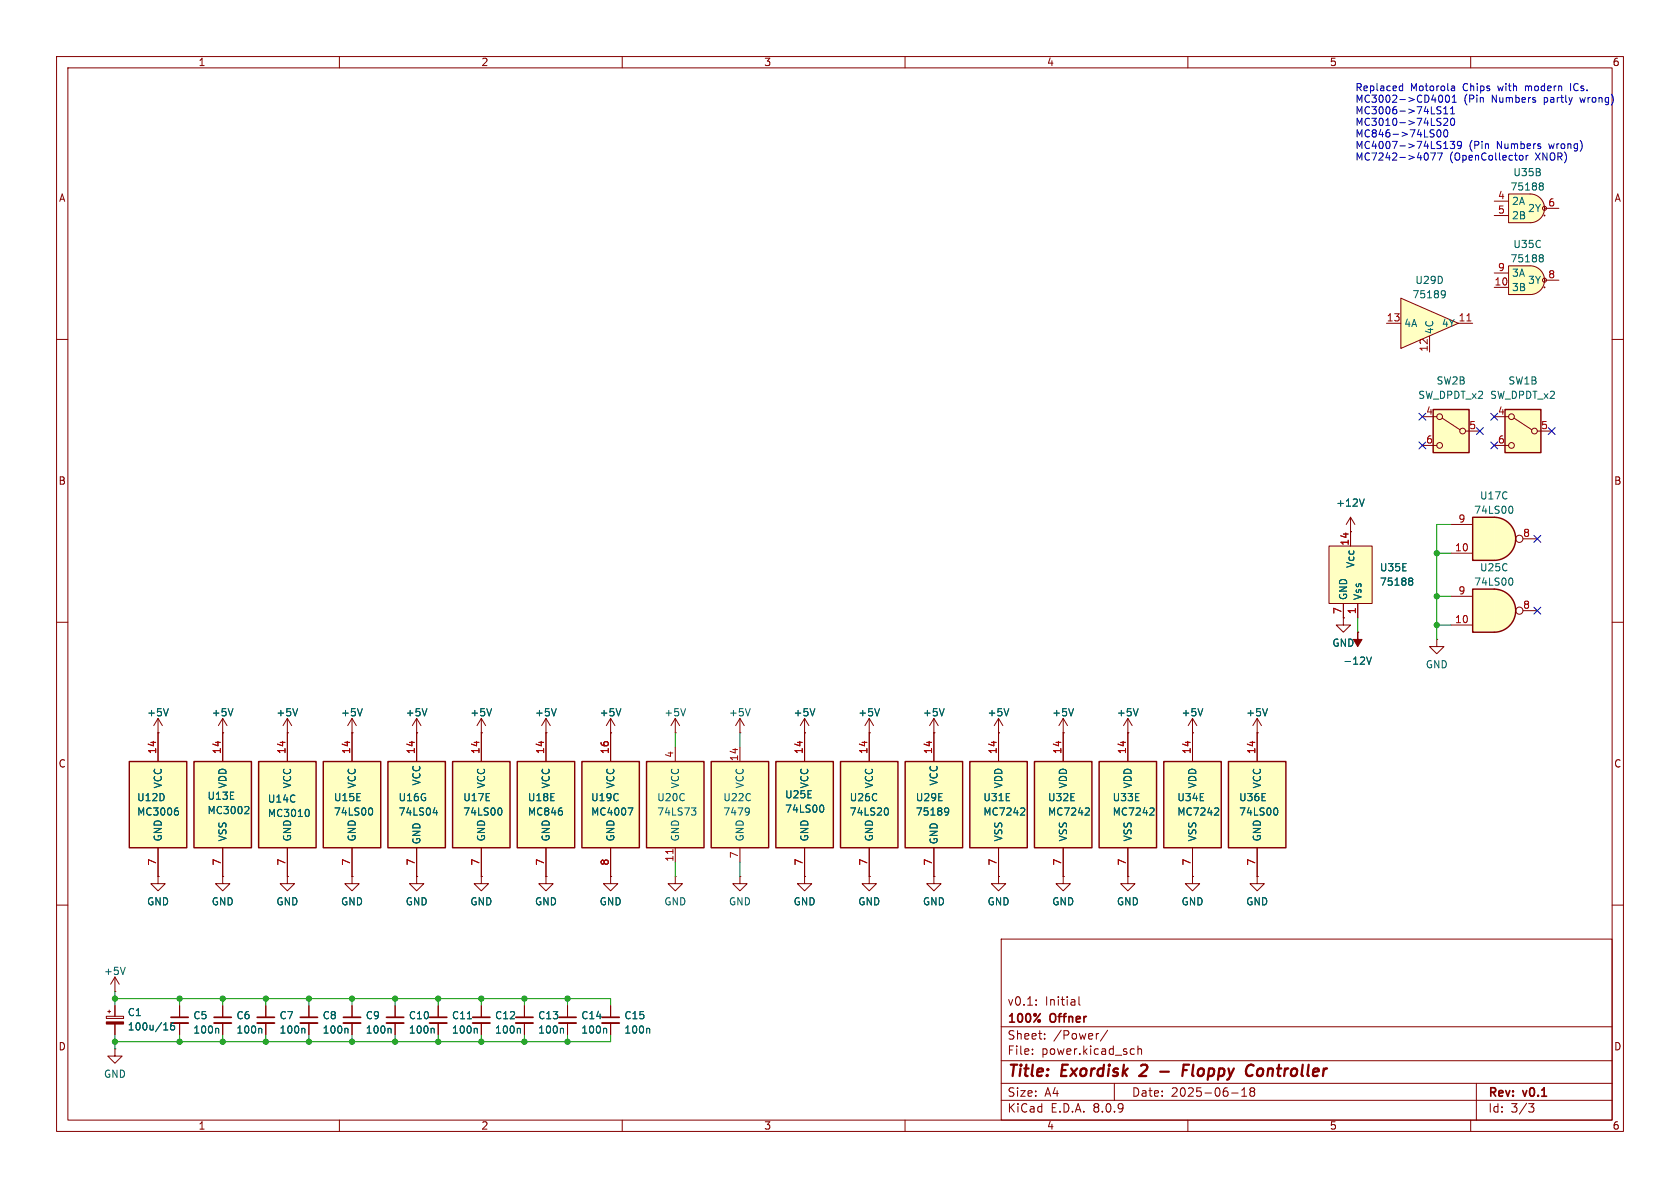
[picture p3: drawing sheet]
<svg xmlns="http://www.w3.org/2000/svg" width="297mm" height="210mm" viewBox="0 0 297 210" stroke-linecap="round" stroke-linejoin="round" font-family="sans-serif">
<g fill="none" stroke="#840000" stroke-width=".18">
<path d="M10 10h277v190h-277zM12 12h273v186h-273zM60 10v2M110 10v2M160 10v2M210 10v2M260 10v2M10 60h2M285 60h2M10 110h2M285 110h2M96.5 154.9v1.3h1.3l-1.3 1.3-1.3-1.3h1.3"/>
<path d="M96.5 154.9h.1M107.9 154.9v1.3h1.3l-1.3 1.3-1.2-1.3h1.2M107.9 154.9h.1M10 160h2M54.6 177.8v2M177 166h108v32h-108zM183.2 177.6v.1M183.2 176.8v.1M190.7 176.2v1.3l.3 .2M285 160h2M54.6 180.8v2.1M60 198v2"/>
<path d="M110 198v2M160 198v2M177 194.5h108M177 191.5h108M177 187.5h108M177 181.5h108M182.5 186.3v.1M182.5 185.5v.1M184.7 183.6v.1M184.7 182.8v.1M194.2 182.7l-.2 .1M195.8 182.1l-1.3 2"/>
<path d="M197 191.5v3M200.1 185.4l.4 .1M200.5 186.3l-.4 .1M201.2 185.5l.2-.1 .3 .1 .1 .9M201.2 184.9v1.5M210 198v2M217.7 193.2h1.2M219.5 193.8h.9M219.5 192.7l.5-.4v1.5M221 192.4v.3l.2 .2M221.2 192.9l-.2 .3v.5l.2 .1 .5-.1 .1-.2-.1-.4-.2-.2M221.2 192.9h.3"/>
<path d="M221.7 192.4l.1 .3-.3 .2M260 198v2M261 191.5v6.5M270.2 195.1h1l-.5 .6 .4 .1 .1 .5-.3 .3h-.4"/>
</g>
<path d="M202.7 189.1l-1.3 1.1h1.2M205.1 189.4h1.5M209.1 189.2h.7M210.2 188.2h-.9l-.3 2M223 188.9a.62 .62 0 0 0-.7 .4v.7a.52 .52 0 0 0 .7 .1" fill="none" stroke="#840000" stroke-width=".4"/>
<path d="M53.1 180.8h3" fill="none" stroke="#840000" stroke-width=".33"/>
<path d="M53.1 179.8h3" fill="none" stroke="#840000" stroke-width=".3"/>
<path d="M61.3 181.8l.2 .2v.6" fill="none" stroke="#006464" stroke-width=".18"/>
<path d="M102.9 134.6h10.1v15.3h-10.1z" fill="#ffffc2"/>
<path d="M102.9 134.6h10.1v15.3h-10.1z" fill="none" stroke="#840000" stroke-width=".25"/>
<g fill="none" stroke="#840000" stroke-width=".18">
<path d="M96.5 129.5h.1M96.5 127l-.7 1.3M96.5 127v2.5M96.5 127l.8 1.3M107.9 129.5h.1M107.9 127v7.6M107.9 127l-.7 1.3M107.9 127l.8 1.3M119.4 129.5h.1M119.4 127l-.8 1.3M119.4 127v2.5M119.4 127l.7 1.3"/>
<path d="M107.9 149.9v5M85.1 177.8v2M92.7 177.8v2M100.3 177.8v2M107.9 177.8v2M85.1 180.8v2.1M92.7 180.8v2.1M100.3 180.8v2.1M107.9 180.8v2.1"/>
</g>
<path d="M98.3 125.3l-.4 1.2M109.8 125.3l-.5 1.2M121.2 125.3l-.4 1.2M111 142.8h.9l-.6 1.3M91.8 181.8l.2 .2v.6M99.4 181.8l.2 .2v.6M107.1 181.8l.1 .2v.6M114.7 181.8l.2 .2v.6" fill="none" stroke="#006464" stroke-width=".18"/>
<path d="M83.6 180.8h3M91.2 180.8h3M98.8 180.8h3.1M106.4 180.8h3.1" fill="none" stroke="#840000" stroke-width=".33"/>
<path d="M83.6 179.8h3M91.2 179.8h3M98.8 179.8h3.1M106.4 179.8h3.1" fill="none" stroke="#840000" stroke-width=".3"/>
<path d="M91.4 134.6h10.2v15.3h-10.2z" fill="#ffffc2"/>
<path d="M91.4 134.6h10.2v15.3h-10.2z" fill="none" stroke="#840000" stroke-width=".25"/>
<path d="M96.5 129.5v5.1M62.2 154.9v1.3h1.3l-1.3 1.3-1.2-1.3h1.2M62.2 154.9h.1M73.7 154.9v1.3h1.2l-1.2 1.3-1.3-1.3h1.3M73.7 154.9h.1M85.1 154.9v1.3h1.3l-1.3 1.3-1.3-1.3h1.3M85.1 154.9h.1M96.5 149.9v5" fill="none" stroke="#840000" stroke-width=".18"/>
<path d="M114.3 134.6h10.2v15.3h-10.2z" fill="#ffffc2"/>
<path d="M114.3 134.6h10.2v15.3h-10.2z" fill="none" stroke="#840000" stroke-width=".25"/>
<path d="M119.4 132.1v2.5M119.4 149.9v2.5" fill="none" stroke="#840000" stroke-width=".18"/>
<path d="M119 150.2v.7" fill="none" stroke="#a90000" stroke-width=".18"/>
<path d="M122.2 142.8h.8l-.4 .5 .4 .1v.4l-.2 .3h-.4" fill="none" stroke="#006464" stroke-width=".18"/>
<path d="M57.1 134.6h10.2v15.3h-10.2z" fill="#ffffc2"/>
<path d="M57.1 134.6h10.2v15.3h-10.2z" fill="none" stroke="#840000" stroke-width=".25"/>
<path d="M62.2 129.5v5.1M62.2 149.9v5" fill="none" stroke="#840000" stroke-width=".18"/>
<path d="M65.6 142.8a.79 .79 0 0 1 0 1.3" fill="none" stroke="#006464" stroke-width=".18"/>
<path d="M68.6 134.6h10.1v15.3h-10.1z" fill="#ffffc2"/>
<path d="M68.6 134.6h10.1v15.3h-10.1z" fill="none" stroke="#840000" stroke-width=".25"/>
<path d="M73.7 129.5h.1M73.7 127v7.6M73.7 127l-.8 1.3M73.7 127l.7 1.3M73.7 149.9v5" fill="none" stroke="#840000" stroke-width=".18"/>
<path d="M75.5 125.3l-.4 1.2M76.6 143.7h.8M77.2 143.2v.9" fill="none" stroke="#006464" stroke-width=".18"/>
<path d="M80 134.6h10.2v15.3h-10.2z" fill="#ffffc2"/>
<path d="M80 134.6h10.2v15.3h-10.2z" fill="none" stroke="#840000" stroke-width=".25"/>
<g fill="none" stroke="#840000" stroke-width=".18">
<path d="M27.9 129.5h.1M27.9 127l-.7 1.3M27.9 127v2.5M27.9 127l.8 1.3M62.2 129.5h.1M62.2 127l-.7 1.3M62.2 127v2.5M62.2 127l.8 1.3M85.1 129.5h.1M85.1 127v7.6M85.1 127l-.8 1.3M85.1 127l.8 1.3"/>
<path d="M85.1 149.9v5M62.2 177.8v2M77.5 177.8v2M62.2 180.8v2.1M77.5 180.8v2.1"/>
</g>
<path d="M29.8 125.3l-.5 1.2M64 125.3l-.4 1.2M86.9 125.3l-.4 1.2M88.4 142.8a.79 .79 0 0 1 0 1.3M69 181.8l.1 .2v.6M82.6 180.1h.8M84.2 181.8l.2 .2v.6" fill="none" stroke="#006464" stroke-width=".18"/>
<path d="M60.7 180.8h3.1M75.9 180.8h3.1" fill="none" stroke="#840000" stroke-width=".33"/>
<path d="M60.7 179.8h3.1M75.9 179.8h3.1" fill="none" stroke="#840000" stroke-width=".3"/>
<path d="M247.6 52.7l10.2 4.5-10.2 4.4z" fill="#ffffc2"/>
<path d="M245.1 57.2h2.5M247.6 52.7l10.2 4.5-10.2 4.4zM252.7 59.7v2.5M257.8 57.2h2.5" fill="none" stroke="#840000" stroke-width=".18"/>
<path d="M259.3 56.7h.7" fill="none" stroke="#a90000" stroke-width=".18"/>
<path d="M255 51.4l.5 .1a.84 .84 0 0 1-.4 1.1h-.2M255.5 51.9l-.2 .3h-.3" fill="none" stroke="#006464" stroke-width=".18"/>
<path d="M266.7 47h3.8v5.1h-3.8z" fill="#ffffc2"/>
<g fill="#ffffc2" stroke="#ffffc2" stroke-width=".18">
<path d="M270.5 49.5h2.5a2.54 2.54 0 0 1-2.5 2.6z"/>
<path d="M270.5 47a2.54 2.54 0 0 1 2.5 2.5h-2.5z"/>
</g>
<g fill="none" stroke="#840000" stroke-width=".18">
<path d="M264.2 50.8h2.5M264.2 48.3h2.5M266.7 47h3.8a2.54 2.54 0 0 1 2.5 2.5 2.54 2.54 0 0 1-2.5 2.6h-3.8zM273 49.5h2.6"/>
<circle cx="273.1" cy="49.5" r=".36"/>
</g>
<circle cx="273.1" cy="50.8" r=".08" fill="#840000" stroke="#840000" stroke-width=".18"/>
<path d="M272.4 45h.2l.2 .3-.2 .3M272.4 45.6h.2M272.6 45.6l.2 .2v.3l-.1 .1-.3 .1" fill="none" stroke="#006464" stroke-width=".18"/>
<path d="M266.7 34.3h3.8v5.1h-3.8z" fill="#ffffc2"/>
<g fill="#ffffc2" stroke="#ffffc2" stroke-width=".18">
<path d="M270.5 36.8h2.5a2.54 2.54 0 0 1-2.5 2.6z"/>
<path d="M270.5 34.3a2.54 2.54 0 0 1 2.5 2.5h-2.5z"/>
</g>
<g fill="none" stroke="#840000" stroke-width=".18">
<path d="M264.2 35.6h2.5M264.2 38.1h2.5M266.7 34.3h3.8a2.54 2.54 0 0 1 2.5 2.5 2.54 2.54 0 0 1-2.5 2.6h-3.8zM273 36.8h2.6M240 111.8h.1M142.2 129.5h.1M142.2 127l-.7 1.3M142.2 127v2.5M142.2 127l.8 1.3M130.8 154.9v1.3h1.3l-1.3 1.3-1.3-1.3h1.3M130.8 154.9h.1"/>
<circle cx="273.1" cy="36.8" r=".36"/>
</g>
<g fill="#840000" stroke="#840000" stroke-width=".18">
<path d="M240 111.8v1.2h.8l-.8 1.3-.7-1.3h.7z"/>
<circle cx="273.1" cy="38.1" r=".08"/>
</g>
<path d="M272.4 32.3h.2l.2 .3-.2 .3M272.4 32.9h.2M272.6 32.9l.2 .2v.3l-.1 .1-.3 .1M241.6 116.1l.4 1.3 .4-1.3M144.1 125.3l-.5 1.2" fill="none" stroke="#006464" stroke-width=".18"/>
<path d="M125.7 134.6h10.2v15.3h-10.2z" fill="#ffffc2"/>
<path d="M125.7 134.6h10.2v15.3h-10.2z" fill="none" stroke="#840000" stroke-width=".25"/>
<path d="M130.8 129.5h.1M130.8 127v2.5M130.8 132.1v2.5M130.8 127l-.8 1.3M130.8 127l.8 1.3M176.5 129.5h.1M176.5 127l-.7 1.3M176.5 127v2.5M176.5 127l.8 1.3M130.8 149.9v2.5" fill="none" stroke="#840000" stroke-width=".18"/>
<path d="M132.6 125.3l-.4 1.2M178.3 125.3l-.4 1.2M132.2 142.8l.2 .1a1.03 1.03 0 0 1-.2 1.1M132.5 143.4l-.3 .2" fill="none" stroke="#006464" stroke-width=".18"/>
<path d="M171.4 134.6h10.2v15.3h-10.2z" fill="#ffffc2"/>
<path d="M171.4 134.6h10.2v15.3h-10.2z" fill="none" stroke="#840000" stroke-width=".25"/>
<path d="M165.1 129.5h.1M165.1 127l-.8 1.3M165.1 127v2.5M165.1 127l.8 1.3M176.5 129.5v5.1M165.1 154.9v1.3h1.3l-1.3 1.3-1.3-1.3h1.3M165.1 154.9h.1M176.5 149.9v5" fill="none" stroke="#840000" stroke-width=".18"/>
<path d="M166.9 125.3l-.4 1.2M180.9 142.8l.3 .3-.1 .3-.7 .7h.8" fill="none" stroke="#006464" stroke-width=".18"/>
<path d="M160 134.6h10.2v15.3h-10.2z" fill="#ffffc2"/>
<path d="M160 134.6h10.2v15.3h-10.2z" fill="none" stroke="#840000" stroke-width=".25"/>
<path d="M153.7 129.5h.1M153.7 127l-.8 1.3M153.7 127v2.5M153.7 127l.7 1.3M165.1 129.5v5.1M165.1 149.9v5M176.5 154.9v1.3h1.3l-1.3 1.3-1.2-1.3h1.2M176.5 154.9h.1" fill="none" stroke="#840000" stroke-width=".18"/>
<path d="M155.5 125.3l-.4 1.2M167.2 142.8l.5 .1a.84 .84 0 0 1-.3 1.2h-.3M167.7 143.4l-.2 .2h-.3" fill="none" stroke="#006464" stroke-width=".18"/>
<path d="M148.6 134.6h10.1v15.3h-10.1z" fill="#ffffc2"/>
<path d="M148.6 134.6h10.1v15.3h-10.1z" fill="none" stroke="#840000" stroke-width=".25"/>
<path d="M153.7 129.5v5.1M153.7 154.9v1.3h1.2l-1.2 1.3-1.3-1.3h1.3M153.7 154.9h.1M153.7 149.9v5" fill="none" stroke="#840000" stroke-width=".18"/>
<path d="M156.8 142.8a.79 .79 0 0 1 0 1.3" fill="none" stroke="#006464" stroke-width=".18"/>
<path d="M137.2 134.6h10.1v15.3h-10.1z" fill="#ffffc2"/>
<path d="M137.2 134.6h10.1v15.3h-10.1z" fill="none" stroke="#840000" stroke-width=".25"/>
<path d="M142.2 129.5v5.1M142.2 154.9v1.3h1.3l-1.3 1.3-1.2-1.3h1.2M142.2 154.9h.1M142.2 149.9v5M188 154.9v1.3h1.2l-1.2 1.3-1.3-1.3h1.3M188 154.9h.1M69.8 177.8v2M69.8 180.8v2.1" fill="none" stroke="#840000" stroke-width=".18"/>
<path d="M145.3 142.3a.79 .79 0 0 1 0 1.3M76.6 181.8l.2 .2v.6" fill="none" stroke="#006464" stroke-width=".18"/>
<path d="M68.3 180.8h3.1" fill="none" stroke="#840000" stroke-width=".33"/>
<path d="M68.3 179.8h3.1" fill="none" stroke="#840000" stroke-width=".3"/>
<path d="M194.3 134.6h10.2v15.3h-10.2z" fill="#ffffc2"/>
<path d="M194.3 134.6h10.2v15.3h-10.2z" fill="none" stroke="#840000" stroke-width=".25"/>
<path d="M199.4 129.5v5.1M199.4 154.9v1.3h1.3l-1.3 1.3-1.3-1.3h1.3M199.4 154.9h.1M199.4 149.9v5" fill="none" stroke="#840000" stroke-width=".18"/>
<path d="M203.8 142.8l.2 .3v.3l-.8 .7h.8" fill="none" stroke="#006464" stroke-width=".18"/>
<path d="M182.9 134.6h10.1v15.3h-10.1z" fill="#ffffc2"/>
<path d="M182.9 134.6h10.1v15.3h-10.1z" fill="none" stroke="#840000" stroke-width=".25"/>
<g fill="none" stroke="#840000" stroke-width=".18">
<path d="M188 129.5h.1M188 127v7.6M188 127l-.8 1.3M188 127l.7 1.3M199.4 129.5h.1M199.4 127l-.8 1.3M199.4 127v2.5M199.4 127l.8 1.3M210.8 129.5h.1M210.8 127l-.7 1.3M210.8 127v2.5M210.8 127l.8 1.3"/>
<path d="M188 149.9v5M210.8 154.9v1.3h1.3l-1.3 1.3-1.3-1.3h1.3M210.8 154.9h.1M222.2 154.9v1.3h1.3l-1.3 1.3-1.2-1.3h1.2M222.2 154.9h.1"/>
</g>
<path d="M189.8 125.3l-.4 1.2M201.2 125.3l-.4 1.2M212.6 125.3l-.4 1.2M192.4 142.8l.2 .3-.1 .3-.7 .7h.8" fill="none" stroke="#006464" stroke-width=".18"/>
<path d="M205.7 134.6h10.2v15.3h-10.2z" fill="#ffffc2"/>
<path d="M205.7 134.6h10.2v15.3h-10.2z" fill="none" stroke="#840000" stroke-width=".25"/>
<path d="M210.8 129.5v5.1M222.2 129.5h.1M222.2 127l-.7 1.3M222.2 127v2.5M222.2 127l.8 1.3M210.8 149.9v5" fill="none" stroke="#840000" stroke-width=".18"/>
<path d="M224.1 125.3l-.5 1.2M215.2 142.8l.3 .3-.1 .3-.7 .7h.8" fill="none" stroke="#006464" stroke-width=".18"/>
<path d="M217.2 134.6h10.1v15.3h-10.1z" fill="#ffffc2"/>
<path d="M217.2 134.6h10.1v15.3h-10.1z" fill="none" stroke="#840000" stroke-width=".25"/>
<path d="M222.2 129.5v5.1M27.9 154.9v1.3h1.3l-1.3 1.3-1.2-1.3h1.2M27.9 154.9h.1M39.4 154.9v1.3h1.2l-1.2 1.3-1.3-1.3h1.3M39.4 154.9h.1M119.4 154.9v1.3h1.2l-1.2 1.3-1.3-1.3h1.3M119.4 154.9h.1M222.2 149.9v5M20.3 175.3h.1M20.3 172.7l-.7 1.3M20.3 172.7v2.6M20.3 172.7l.8 1.3" fill="none" stroke="#840000" stroke-width=".18"/>
<path d="M225.6 142.8a.79 .79 0 0 1 0 1.3M22.1 171l-.4 1.3" fill="none" stroke="#006464" stroke-width=".18"/>
<path d="M253.4 72.4h6.3v7.6h-6.3z" fill="#ffffc2"/>
<g fill="none" stroke="#840000" stroke-width=".18">
<path d="M251.5 73.7h2.5M251.5 78.7h2.5M255 73.9l3.1 2M259.1 76.2h2.5M20.3 185.4v1.3h1.3l-1.3 1.3-1.3-1.3h1.3M20.3 185.4h.1"/>
<circle cx="254.5" cy="73.7" r=".51"/>
<circle cx="254.5" cy="78.7" r=".51"/>
<circle cx="258.6" cy="76.2" r=".51"/>
</g>
<path d="M253.4 72.4h6.3v7.6h-6.3z" fill="none" stroke="#840000" stroke-width=".25"/>
<path d="M266.1 72.4h6.3v7.6h-6.3z" fill="#ffffc2"/>
<g fill="none" stroke="#840000" stroke-width=".18">
<path d="M264.2 73.7h2.5M264.2 78.7h2.5M267.7 73.9l3.1 2M271.8 76.2h2.5M50.8 154.9v1.3h1.3l-1.3 1.3-1.3-1.3h1.3M50.8 154.9h.1M18.8 179.7h3v.3h-3zM19 178.8h.6M19.3 178.6v.5M20.3 177.8v1.9M20.3 181v1.9"/>
<circle cx="267.2" cy="73.7" r=".51"/>
<circle cx="267.2" cy="78.7" r=".51"/>
<circle cx="271.3" cy="76.2" r=".51"/>
</g>
<path d="M266.1 72.4h6.3v7.6h-6.3z" fill="none" stroke="#840000" stroke-width=".25"/>
<path d="M18.8 180.6h3v.4h-3z" fill="#840000" stroke="#840000" stroke-width=".18"/>
<path d="M28.9 182.1h.8M30.8 180.8l-.4 .1a.86 .86 0 0 0 0 1.2l.4-.1 .1-.5-.3-.2h-.2l-.3 .2" fill="none" stroke="#006464" stroke-width=".18"/>
<path d="M264.2 104.1a3.8 3.8 0 0 1 3.7 3.9 3.8 3.8 0 0 1-3.7 3.8z" fill="#ffffc2" stroke="#ffffc2" stroke-width=".18"/>
<path d="M260.3 104.1h3.9v7.7h-3.9z" fill="#ffffc2"/>
<path d="M260.3 104.1h3.9a3.8 3.8 0 0 1 3.7 3.9 3.8 3.8 0 0 1-3.7 3.8h-3.9z" fill="none" stroke="#840000" stroke-width=".25"/>
<g fill="none" stroke="#840000" stroke-width=".18">
<path d="M256.5 110.5h3.8M256.5 105.4h3.8M269.2 108h2.6"/>
<circle cx="268.6" cy="107.9" r=".63"/>
</g>
<path d="M267.1 102.2a.79 .79 0 0 1 0 1.2" fill="none" stroke="#006464" stroke-width=".18"/>
<path d="M264.2 91.4a3.8 3.8 0 0 1 3.7 3.9 3.8 3.8 0 0 1-3.7 3.8z" fill="#ffffc2" stroke="#ffffc2" stroke-width=".18"/>
<path d="M260.3 91.4h3.9v7.7h-3.9z" fill="#ffffc2"/>
<path d="M260.3 91.4h3.9a3.8 3.8 0 0 1 3.7 3.9 3.8 3.8 0 0 1-3.7 3.8h-3.9z" fill="none" stroke="#840000" stroke-width=".25"/>
<g fill="none" stroke="#840000" stroke-width=".18">
<path d="M256.5 97.8h3.8M256.5 92.7h3.8M269.2 95.3h2.6M237.5 109.2v1.3h1.3l-1.3 1.3-1.3-1.3h1.3M237.5 109.2h.1M254 113v1.3h1.3l-1.3 1.3-1.3-1.3h1.3M254 113h.1M31.7 177.8v2M39.4 177.8v2M31.7 180.8v2.1M39.4 180.8v2.1"/>
<circle cx="268.6" cy="95.2" r=".63"/>
</g>
<path d="M267.1 89.5a.79 .79 0 0 1 0 1.2M38.5 181.8l.2 .2v.6M46.1 181.8l.2 .2v.6" fill="none" stroke="#006464" stroke-width=".18"/>
<path d="M30.2 180.8h3.1M37.8 180.8h3.1" fill="none" stroke="#840000" stroke-width=".33"/>
<path d="M30.2 179.8h3.1M37.8 179.8h3.1" fill="none" stroke="#840000" stroke-width=".3"/>
<path d="M22.9 134.6h10.1v15.3h-10.1z" fill="#ffffc2"/>
<path d="M22.9 134.6h10.1v15.3h-10.1z" fill="none" stroke="#840000" stroke-width=".25"/>
<path d="M238.8 94h.1M238.8 91.4l-.8 1.3M238.8 91.4v2.6M238.8 91.4l.7 1.3M27.9 129.5v5.1M27.9 149.9v5" fill="none" stroke="#840000" stroke-width=".18"/>
<path d="M241.2 88.2l-.4 1.3M31.2 142.8h.2M31.3 143.3l.3 .2v.3l-.3 .3" fill="none" stroke="#006464" stroke-width=".18"/>
<path d="M234.9 96.5h7.7v10.2h-7.7z" fill="#ffffc2"/>
<path d="M234.9 96.5h7.7v10.2h-7.7zM238.8 94v2.5M237.5 106.7v2.5M240 106.7v2.5M39.4 129.5h.1M39.4 127l-.8 1.3M39.4 127v2.5M39.4 127l.7 1.3" fill="none" stroke="#840000" stroke-width=".18"/>
<path d="M249.3 102.2h.2l.3 .2-.3 .3M249.3 102.7h.2M249.5 102.7l.3 .3v.2l-.2 .2h-.3M41.2 125.3l-.4 1.2" fill="none" stroke="#006464" stroke-width=".18"/>
<path d="M45.7 134.6h10.2v15.3h-10.2z" fill="#ffffc2"/>
<path d="M45.7 134.6h10.2v15.3h-10.2z" fill="none" stroke="#840000" stroke-width=".25"/>
<path d="M50.8 129.5h.1M50.8 127v7.6M50.8 127l-.8 1.3M50.8 127l.8 1.3M50.8 149.9v5" fill="none" stroke="#840000" stroke-width=".18"/>
<path d="M52.6 125.3l-.4 1.2M54.4 143.1a.79 .79 0 0 1 0 1.2" fill="none" stroke="#006464" stroke-width=".18"/>
<path d="M34.3 134.6h10.1v15.3h-10.1z" fill="#ffffc2"/>
<path d="M34.3 134.6h10.1v15.3h-10.1z" fill="none" stroke="#840000" stroke-width=".25"/>
<g fill="none" stroke="#840000" stroke-width=".18">
<path d="M238.8 94h.1M238.8 94v2.5M237.5 109.2h.1M237.5 106.7v2.5M240 111.8h.1M240 106.7v2.5M27.9 129.5h.1M27.9 129.5v5.1M39.4 129.5h.1M39.4 129.5v5.1M50.8 129.5h.1M50.8 129.5v5.1"/>
<path d="M62.2 129.5h.1M62.2 129.5v5.1M73.7 129.5h.1M73.7 129.5v5.1M85.1 129.5h.1M85.1 129.5v5.1M96.5 129.5h.1M96.5 129.5v5.1M107.9 129.5h.1M107.9 129.5v5.1M142.2 129.5h.1M142.2 129.5v5.1"/>
<path d="M153.7 129.5h.1M153.7 129.5v5.1M165.1 129.5h.1M165.1 129.5v5.1M176.5 129.5h.1M176.5 129.5v5.1M188 129.5h.1M188 129.5v5.1M199.4 129.5h.1M199.4 129.5v5.1M210.8 129.5h.1M210.8 129.5v5.1"/>
<path d="M222.2 129.5h.1M222.2 129.5v5.1M27.9 154.9h.1M27.9 149.9v5M39.4 154.9h.1M39.4 149.9v5M50.8 154.9h.1M50.8 149.9v5M62.2 154.9h.1M62.2 149.9v5M73.7 154.9h.1M73.7 149.9v5"/>
<path d="M85.1 154.9h.1M85.1 149.9v5M96.5 154.9h.1M96.5 149.9v5M107.9 154.9h.1M107.9 149.9v5M142.2 154.9h.1M142.2 149.9v5M153.7 154.9h.1M153.7 149.9v5M165.1 154.9h.1M165.1 149.9v5"/>
<path d="M176.5 154.9h.1M176.5 149.9v5M188 154.9h.1M188 149.9v5M199.4 154.9h.1M199.4 149.9v5M210.8 154.9h.1M210.8 149.9v5M222.2 154.9h.1M222.2 149.9v5M20.3 177.8v1.9M31.7 177.8v2"/>
<path d="M39.4 177.8v2M47 177.8v2M54.6 177.8v2M62.2 177.8v2M69.8 177.8v2M77.5 177.8v2M85.1 177.8v2M92.7 177.8v2M100.3 177.8v2M107.9 177.8v2M20.3 181v1.9M31.7 180.8v2.1"/>
<path d="M39.4 180.8v2.1M47 180.8v2.1M54.6 180.8v2.1M62.2 180.8v2.1M69.8 180.8v2.1M77.5 180.8v2.1M85.1 180.8v2.1M92.7 180.8v2.1M100.3 180.8v2.1M107.9 180.8v2.1"/>
</g>
<g fill="none" stroke="#006464" stroke-width=".18">
<path d="M241.2 88.2l-.4 1.3M241.6 116.1l.4 1.3 .4-1.3M249.3 102.2h.2l.3 .2-.3 .3M249.3 102.7h.2M249.5 102.7l.3 .3v.2l-.2 .2h-.3M29.8 125.3l-.5 1.2M41.2 125.3l-.4 1.2M52.6 125.3l-.4 1.2M64 125.3l-.4 1.2M75.5 125.3l-.4 1.2M86.9 125.3l-.4 1.2M98.3 125.3l-.4 1.2"/>
<path d="M109.8 125.3l-.5 1.2M144.1 125.3l-.5 1.2M155.5 125.3l-.4 1.2M166.9 125.3l-.4 1.2M178.3 125.3l-.4 1.2M189.8 125.3l-.4 1.2M201.2 125.3l-.4 1.2M212.6 125.3l-.4 1.2M224.1 125.3l-.5 1.2M31.2 142.8h.2M31.3 143.3l.3 .2v.3l-.3 .3M43.8 142.6l.2 .2-.1 .3-.7 .7h.8"/>
<path d="M54.4 143.1a.79 .79 0 0 1 0 1.2M65.6 142.8a.79 .79 0 0 1 0 1.3M76.6 143.7h.8M77.2 143.2v.9M88.4 142.8a.79 .79 0 0 1 0 1.3M111 142.8h.9l-.6 1.3M145.3 142.3a.79 .79 0 0 1 0 1.3M156.8 142.8a.79 .79 0 0 1 0 1.3M167.2 142.8l.5 .1a.84 .84 0 0 1-.3 1.2h-.3M167.7 143.4l-.2 .2h-.3M180.9 142.8l.3 .3-.1 .3-.7 .7h.8M192.4 142.8l.2 .3-.1 .3-.7 .7h.8"/>
<path d="M203.8 142.8l.2 .3v.3l-.8 .7h.8M215.2 142.8l.3 .3-.1 .3-.7 .7h.8M225.6 142.8a.79 .79 0 0 1 0 1.3M28.9 182.1h.8M30.8 180.8l-.4 .1a.86 .86 0 0 0 0 1.2l.4-.1 .1-.5-.3-.2h-.2l-.3 .2M38.5 181.8l.2 .2v.6M46.1 181.8l.2 .2v.6M53.7 181.8l.2 .2v.6M61.3 181.8l.2 .2v.6M69 181.8l.1 .2v.6M76.6 181.8l.2 .2v.6M82.6 180.1h.8"/>
<path d="M84.2 181.8l.2 .2v.6M91.8 181.8l.2 .2v.6M99.4 181.8l.2 .2v.6M107.1 181.8l.1 .2v.6M114.7 181.8l.2 .2v.6"/>
</g>
<path d="M45.5 180.8h3" fill="none" stroke="#840000" stroke-width=".33"/>
<path d="M45.5 179.8h3" fill="none" stroke="#840000" stroke-width=".3"/>
<g fill="none" stroke="#0000c2" stroke-width=".18">
<path d="M247.5 16h.5M247.5 15.3h.5M248 14.8v1.2M254.1 19.4l.5 .2 .1 .3-.2 .2h-.5M254.6 18.9h.1M254.9 16.9a.69 .69 0 0 1-.3 1.2l-.1-.1M255.2 19.2l.4-.3v1.2M255.6 16.9a.69 .69 0 0 0 .4 1.2l.1-.1 .2-.4-.2-.7M256.4 19.2l.4-.3v1.2M256.7 15.2l.4 .1 .1 .7M256.7 18.1h.8M256.7 17.2l.4-.4v1.3"/>
<path d="M257.2 16h-.5M257.2 15.5l-.5 .1M277.7 14.8v1.2M252.4 27.2l.1 .6-.2 .4M253.5 23.7v.4M253.8 27l-.6 1.3M254.3 21.5l.3 .1 .1 .3-.2 .3h-.3M254.3 20.9l.4 .1M254.4 22.9a.72 .72 0 0 1-.1 1.3l-.2-.1-.1-.4 .1-.6M255 27l-.6 1.3M255.2 20.1h.8M255.2 21l.5-.1 .3 .4-.8 .9h.8"/>
<path d="M255.2 26.3h.8M255.3 25.3l.3-.3v1.3M255.3 23.1l.2-.2a.68 .68 0 0 1 .5 .7 .68 .68 0 0 1-.5 .6l-.2-.1-.1-.4zM256.4 25h.8l-.5 .5 .4 .1v.5l-.2 .2-.5-.2M256.4 20.1h.8M256.6 21l.1-.1a.68 .68 0 0 1 .5 .6 .68 .68 0 0 1-.5 .7l-.1-.1-.2-.4zM258.4 25.5l-.3 .3-.3-.1-.2-.2 .2-.4 .3-.1 .2 .1a.84 .84 0 0 1-.3 1.2h-.2M268.7 27.5h.3l.3 .2-.1 .5-.2 .1-.3-.1M269.8 27.5v.8M270.2 27.5l-.4 .2"/>
</g>
<g fill="none" stroke="#009600" stroke-width=".18">
<path d="M254 97.8h2.5M256.5 92.7h-2.5v20.3M240 109.2v2.6M254 110.5h2.5M254 105.4h2.5M119.4 129.5v2.6M130.8 129.5v2.6M119.4 152.4v2.5M130.8 152.4v2.5M20.3 175.3v2.5M20.3 176.5h87.6v1.3M31.7 176.5v1.3"/>
<path d="M39.4 176.5v1.3M47 176.5v1.3M54.6 176.5v1.3M62.2 176.5v1.3M69.8 176.5v1.3M77.5 176.5v1.3M85.1 176.5v1.3M92.7 176.5v1.3M100.3 176.5v1.3M20.3 182.9v2.5M31.7 182.9v1.3M39.4 182.9v1.3"/>
<path d="M47 182.9v1.3M54.6 182.9v1.3M62.2 182.9v1.3M69.8 182.9v1.3M77.5 182.9v1.3M85.1 182.9v1.3M92.7 182.9v1.3M100.3 182.9v1.3M107.9 182.9v1.3h-87.6"/>
</g>
<g fill="none" stroke="#000084" stroke-width=".18">
<path d="M250.9 78.1l1.2 1.2M250.9 73.1l1.2 1.2M252.1 78.1l-1.2 1.2M252.1 73.1l-1.2 1.2M261 75.6l1.2 1.2M262.2 75.6l-1.2 1.2M263.6 78.1l1.2 1.2M263.6 73.1l1.2 1.2M264.8 73.1l-1.2 1.2M264.8 78.1l-1.2 1.2M273.7 75.6l1.2 1.2M274.9 75.6l-1.2 1.2"/>
<path d="M271.2 94.6l1.2 1.3M272.4 94.6l-1.2 1.3M271.2 107.3l1.2 1.3M272.4 107.3l-1.2 1.3"/>
</g>
<g fill="#009600" stroke="#009600" stroke-width=".18">
<circle cx="47" cy="184.2" r=".46"/>
<circle cx="39.4" cy="184.2" r=".46"/>
<circle cx="31.7" cy="184.2" r=".46"/>
<circle cx="20.3" cy="184.2" r=".46"/>
<circle cx="31.7" cy="176.5" r=".46"/>
<circle cx="39.4" cy="176.5" r=".46"/>
<circle cx="54.6" cy="176.5" r=".46"/>
<circle cx="47" cy="176.5" r=".46"/>
<circle cx="20.3" cy="176.5" r=".46"/>
<circle cx="254" cy="105.4" r=".46"/>
<circle cx="254" cy="110.5" r=".46"/>
<circle cx="254" cy="97.8" r=".46"/>
<circle cx="62.2" cy="176.5" r=".46"/>
<circle cx="62.2" cy="184.2" r=".46"/>
<circle cx="77.5" cy="184.2" r=".46"/>
<circle cx="85.1" cy="184.2" r=".46"/>
<circle cx="69.8" cy="184.2" r=".46"/>
<circle cx="69.8" cy="176.5" r=".46"/>
<circle cx="54.6" cy="184.2" r=".46"/>
<circle cx="77.5" cy="176.5" r=".46"/>
<circle cx="85.1" cy="176.5" r=".46"/>
<circle cx="100.3" cy="184.2" r=".46"/>
<circle cx="100.3" cy="176.5" r=".46"/>
<circle cx="92.7" cy="176.5" r=".46"/>
<circle cx="92.7" cy="184.2" r=".46"/>
</g>
<g font-size="2.8" fill="#840000">
<text x="178" y="190.9">Title:</text>
<text x="187.7" y="190.9">Exordisk</text>
<text x="202.5" y="190.9">2</text>
<text x="211.5" y="190.9">Floppy</text>
<text x="223.5" y="190.9">Controller</text>
</g>
<g font-size="2.1" fill="#840000">
<text x="178" y="178">v0.1:</text>
<text x="184.7" y="178">Initial</text>
<text x="178" y="184">Sheet:</text>
<text x="178" y="181.2">100%</text>
<text x="185.7" y="181.2">Offner</text>
<text x="186.2" y="184">/Power/</text>
<text x="178" y="186.7">File:</text>
<text x="184.1" y="186.7">power.kicad_sch</text>
<text x="178" y="196.9">KiCad</text>
<text x="178" y="194.1">Size:</text>
<text x="184.7" y="194.1">A4</text>
<text x="185.7" y="196.9">E.D.A.</text>
<text x="193.3" y="196.9">8.0.9</text>
<text x="200" y="194.1">Date:</text>
<text x="207" y="194.1">2025-06-18</text>
<text x="263" y="194.3">Rev:</text>
<text x="263" y="196.9">Id:</text>
<text x="267.1" y="196.9">3/3</text>
<text x="269.4" y="194.3">v0.1</text>
</g>
<g font-size="1.8" fill="#840000">
<text x="35" y="11.9">1</text>
<text x="85" y="11.9">2</text>
<text x="135" y="11.9">3</text>
<text x="185" y="11.9">4</text>
<text x="235" y="11.9">5</text>
<text x="285" y="11.9">6</text>
<text x="10.3" y="35.9">A</text>
<text x="285.3" y="35.9">A</text>
<text x="10.3" y="85.9">B</text>
<text x="285.3" y="85.9">B</text>
<text x="10.3" y="135.9">C</text>
<text x="285.3" y="135.9">C</text>
<text x="10.3" y="185.9">D</text>
<text x="285.3" y="185.9">D</text>
<text x="35" y="199.9">1</text>
<text x="85" y="199.9">2</text>
<text x="135" y="199.9">3</text>
<text x="185" y="199.9">4</text>
<text x="235" y="199.9">5</text>
<text x="285" y="199.9">6</text>
</g>
<g font-size="1.8" fill="#0000c2">
<text x="239.5" y="16.3">Replaced</text>
<text x="249.3" y="16.3">Motorola</text>
<text x="258.7" y="16.3">Chips</text>
<text x="265.1" y="16.3">with</text>
<text x="270.1" y="16.3">modern</text>
<text x="278.3" y="16.3">ICs.</text>
<text x="239.5" y="18.4">MC3002-&gt;CD4001</text>
<text x="239.5" y="20.4">MC3006-&gt;74LS11</text>
<text x="239.5" y="22.5">MC3010-&gt;74LS20</text>
<text x="258.8" y="18.4">(Pin</text>
<text x="263.8" y="18.4">Numbers</text>
<text x="273.2" y="18.4">partly</text>
<text x="279.8" y="18.4">wrong)</text>
<text x="239.5" y="24.5">MC846-&gt;74LS00</text>
<text x="239.5" y="26.5">MC4007-&gt;74LS139</text>
<text x="239.5" y="28.6">MC7242-&gt;4077</text>
<text x="256.2" y="28.6">(OpenCollector</text>
<text x="259.7" y="26.5">(Pin</text>
<text x="264.7" y="26.5">Numbers</text>
<text x="271.6" y="28.6">XNOR)</text>
<text x="274.1" y="26.5">wrong)</text>
</g>
<g font-size="1.8" fill="#a90000">
<text x="264.7" y="35.3">4</text>
<text x="264.7" y="37.8">5</text>
<text x="273.6" y="36.6">6</text>
<text x="264.1" y="50.5">10</text>
<text x="264.7" y="48">9</text>
<text x="273.6" y="49.3">8</text>
<text x="245.1" y="56.9">13</text>
<text x="257.8" y="56.9">11</text>
<text x="252.5" y="62.3" transform="rotate(-90 252.5 62.3)">12</text>
<text x="252" y="73.4">4</text>
<text x="259.6" y="75.9">5</text>
<text x="264.7" y="73.4">4</text>
<text x="272.3" y="75.9">5</text>
<text x="252" y="78.5">6</text>
<text x="264.7" y="78.5">6</text>
<text x="257.7" y="92.5">9</text>
<text x="269.2" y="95">8</text>
<text x="238.5" y="96.6" transform="rotate(-90 238.5 96.6)">14</text>
<text x="257.1" y="97.5">10</text>
<text x="257.7" y="105.2">9</text>
<text x="269.2" y="107.7">8</text>
<text x="237.2" y="108.7" transform="rotate(-90 237.2 108.7)">7</text>
<text x="239.8" y="108.7" transform="rotate(-90 239.8 108.7)">1</text>
<text x="257.1" y="110.2">10</text>
<text x="27.7" y="133.4" transform="rotate(-90 27.7 133.4)">14</text>
<text x="39.1" y="133.4" transform="rotate(-90 39.1 133.4)">14</text>
<text x="50.5" y="133.4" transform="rotate(-90 50.5 133.4)">14</text>
<text x="62" y="133.4" transform="rotate(-90 62 133.4)">14</text>
<text x="73.4" y="133.4" transform="rotate(-90 73.4 133.4)">14</text>
<text x="84.8" y="133.4" transform="rotate(-90 84.8 133.4)">14</text>
<text x="96.3" y="133.4" transform="rotate(-90 96.3 133.4)">14</text>
<text x="107.7" y="133.4" transform="rotate(-90 107.7 133.4)">16</text>
<text x="119.1" y="134.1" transform="rotate(-90 119.1 134.1)">4</text>
<text x="130.6" y="134.7" transform="rotate(-90 130.6 134.7)">14</text>
<text x="142" y="133.4" transform="rotate(-90 142 133.4)">14</text>
<text x="153.4" y="133.4" transform="rotate(-90 153.4 133.4)">14</text>
<text x="164.8" y="133.4" transform="rotate(-90 164.8 133.4)">14</text>
<text x="176.3" y="133.4" transform="rotate(-90 176.3 133.4)">14</text>
<text x="187.7" y="133.4" transform="rotate(-90 187.7 133.4)">14</text>
<text x="199.1" y="133.4" transform="rotate(-90 199.1 133.4)">14</text>
<text x="210.6" y="133.4" transform="rotate(-90 210.6 133.4)">14</text>
<text x="222" y="133.4" transform="rotate(-90 222 133.4)">14</text>
<text x="27.7" y="153.1" transform="rotate(-90 27.7 153.1)">7</text>
<text x="39.1" y="153.1" transform="rotate(-90 39.1 153.1)">7</text>
<text x="50.5" y="153.1" transform="rotate(-90 50.5 153.1)">7</text>
<text x="62" y="153.1" transform="rotate(-90 62 153.1)">7</text>
<text x="73.4" y="153.1" transform="rotate(-90 73.4 153.1)">7</text>
<text x="84.8" y="153.1" transform="rotate(-90 84.8 153.1)">7</text>
<text x="96.3" y="153.1" transform="rotate(-90 96.3 153.1)">7</text>
<text x="107.7" y="153.1" transform="rotate(-90 107.7 153.1)">8</text>
<text x="119.1" y="152.4" transform="rotate(-90 119.1 152.4)">11</text>
<text x="130.6" y="151.8" transform="rotate(-90 130.6 151.8)">7</text>
<text x="142" y="153.1" transform="rotate(-90 142 153.1)">7</text>
<text x="153.4" y="153.1" transform="rotate(-90 153.4 153.1)">7</text>
<text x="164.8" y="153.1" transform="rotate(-90 164.8 153.1)">7</text>
<text x="176.3" y="153.1" transform="rotate(-90 176.3 153.1)">7</text>
<text x="187.7" y="153.1" transform="rotate(-90 187.7 153.1)">7</text>
<text x="199.1" y="153.1" transform="rotate(-90 199.1 153.1)">7</text>
<text x="210.6" y="153.1" transform="rotate(-90 210.6 153.1)">7</text>
<text x="222" y="153.1" transform="rotate(-90 222 153.1)">7</text>
</g>
<g font-size="1.8" fill="#006464">
<text x="266.9" y="33.9">75188</text>
<text x="267.4" y="31.3">U35B</text>
<text x="267.2" y="36.4">2A</text>
<text x="267.2" y="39">2B</text>
<text x="270" y="37.7">2Y</text>
<text x="266.9" y="46.6">75188</text>
<text x="267.4" y="44">U35C</text>
<text x="249.6" y="52.9">75189</text>
<text x="250.1" y="50.4">U29D</text>
<text x="267.2" y="51.7">3B</text>
<text x="267.2" y="49.1">3A</text>
<text x="270" y="50.4">3Y</text>
<text x="248.2" y="58">4A</text>
<text x="253.6" y="59.2" transform="rotate(-90 253.6 59.2)">4C</text>
<text x="254.8" y="58">4Y</text>
<text x="250.6" y="70.7">SW_DPDT_x2 SW_DPDT_x2</text>
<text x="253.9" y="68.2">SW2B</text>
<text x="266.6" y="68.2">SW1B</text>
<text x="236.1" y="89.8">+12V</text>
<text x="261.5" y="88.5">U17C</text>
<text x="260.5" y="91">74LS00</text>
<text x="239.6" y="100.5" transform="rotate(-90 239.6 100.5)">Vcc</text>
<text x="243.8" y="101.2">U35E</text>
<text x="261.5" y="101.2">U25C</text>
<text x="238.4" y="106.2" transform="rotate(-90 238.4 106.2)">GND</text>
<text x="240.9" y="106.2" transform="rotate(-90 240.9 106.2)">Vss</text>
<text x="243.8" y="103.7">75188</text>
<text x="260.5" y="103.7">74LS00</text>
<text x="235.5" y="114.5">GND</text>
<text x="237.4" y="117.7">-12V</text>
<text x="252" y="118.3">GND</text>
<text x="25.9" y="126.8">+5V</text>
<text x="37.3" y="126.8">+5V</text>
<text x="48.8" y="126.8">+5V</text>
<text x="60.2" y="126.8">+5V</text>
<text x="71.6" y="126.8">+5V</text>
<text x="83.1" y="126.8">+5V</text>
<text x="94.5" y="126.8">+5V</text>
<text x="105.9" y="126.8">+5V</text>
<text x="117.3" y="126.8">+5V</text>
<text x="128.8" y="126.8">+5V</text>
<text x="140.2" y="126.8">+5V</text>
<text x="151.6" y="126.8">+5V</text>
<text x="163.1" y="126.8">+5V</text>
<text x="174.5" y="126.8">+5V</text>
<text x="185.9" y="126.8">+5V</text>
<text x="197.4" y="126.8">+5V</text>
<text x="208.8" y="126.8">+5V</text>
<text x="220.2" y="126.8">+5V</text>
<text x="24.1" y="141.8">U12D</text>
<text x="28.8" y="139.5" transform="rotate(-90 28.8 139.5)">VCC</text>
<text x="36.6" y="141.6">U13E</text>
<text x="40.2" y="139.5" transform="rotate(-90 40.2 139.5)">VDD</text>
<text x="47.3" y="142.1">U14C</text>
<text x="51.7" y="139.5" transform="rotate(-90 51.7 139.5)">VCC</text>
<text x="58.9" y="141.8">U15E</text>
<text x="63.1" y="139.5" transform="rotate(-90 63.1 139.5)">VCC</text>
<text x="70.4" y="141.8">U16G</text>
<text x="74.5" y="139" transform="rotate(-90 74.5 139)">VCC</text>
<text x="81.8" y="141.8">U17E</text>
<text x="86" y="139.5" transform="rotate(-90 86 139.5)">VCC</text>
<text x="93.2" y="141.8">U18E</text>
<text x="97.4" y="139.5" transform="rotate(-90 97.4 139.5)">VCC</text>
<text x="104.4" y="141.8">U19C</text>
<text x="108.8" y="139.5" transform="rotate(-90 108.8 139.5)">VCC</text>
<text x="116.1" y="141.8">U20C</text>
<text x="120.2" y="139.5" transform="rotate(-90 120.2 139.5)">VCC</text>
<text x="127.8" y="141.8">U22C</text>
<text x="131.7" y="139.5" transform="rotate(-90 131.7 139.5)">VCC</text>
<text x="138.7" y="141.3">U25E</text>
<text x="138.7" y="143.9">74LS00</text>
<text x="143.1" y="139.5" transform="rotate(-90 143.1 139.5)">VCC</text>
<text x="150.1" y="141.8">U26C</text>
<text x="154.5" y="139.5" transform="rotate(-90 154.5 139.5)">VCC</text>
<text x="161.8" y="141.8">U29E</text>
<text x="166" y="139" transform="rotate(-90 166 139)">VCC</text>
<text x="173.7" y="141.8">U31E</text>
<text x="177.4" y="139.5" transform="rotate(-90 177.4 139.5)">VDD</text>
<text x="185.2" y="141.8">U32E</text>
<text x="188.8" y="139.5" transform="rotate(-90 188.8 139.5)">VDD</text>
<text x="196.6" y="141.8">U33E</text>
<text x="200.3" y="139.5" transform="rotate(-90 200.3 139.5)">VDD</text>
<text x="208" y="141.8">U34E</text>
<text x="211.7" y="139.5" transform="rotate(-90 211.7 139.5)">VDD</text>
<text x="219" y="141.8">U36E</text>
<text x="223.1" y="139.5" transform="rotate(-90 223.1 139.5)">VCC</text>
<text x="24.1" y="144.4">MC3006</text>
<text x="28.8" y="148.8" transform="rotate(-90 28.8 148.8)">GND</text>
<text x="36.6" y="144.1">MC3002</text>
<text x="40.2" y="148.8" transform="rotate(-90 40.2 148.8)">VSS</text>
<text x="47.3" y="144.6">MC3010</text>
<text x="51.7" y="148.8" transform="rotate(-90 51.7 148.8)">GND</text>
<text x="58.9" y="144.4">74LS00</text>
<text x="63.1" y="148.8" transform="rotate(-90 63.1 148.8)">GND</text>
<text x="70.4" y="144.4">74LS04</text>
<text x="74.5" y="149.4" transform="rotate(-90 74.5 149.4)">GND</text>
<text x="81.8" y="144.4">74LS00</text>
<text x="86" y="148.8" transform="rotate(-90 86 148.8)">GND</text>
<text x="93.2" y="144.4">MC846</text>
<text x="97.4" y="148.8" transform="rotate(-90 97.4 148.8)">GND</text>
<text x="104.4" y="144.4">MC4007</text>
<text x="108.8" y="148.8" transform="rotate(-90 108.8 148.8)">GND</text>
<text x="116.1" y="144.4">74LS73</text>
<text x="120.2" y="148.8" transform="rotate(-90 120.2 148.8)">GND</text>
<text x="127.8" y="144.4">7479</text>
<text x="131.7" y="148.8" transform="rotate(-90 131.7 148.8)">GND</text>
<text x="143.1" y="148.8" transform="rotate(-90 143.1 148.8)">GND</text>
<text x="150.1" y="144.4">74LS20</text>
<text x="154.5" y="148.8" transform="rotate(-90 154.5 148.8)">GND</text>
<text x="161.8" y="144.4">75189</text>
<text x="166" y="149.4" transform="rotate(-90 166 149.4)">GND</text>
<text x="173.7" y="144.4">MC7242</text>
<text x="177.4" y="148.8" transform="rotate(-90 177.4 148.8)">VSS</text>
<text x="185.2" y="144.4">MC7242</text>
<text x="188.8" y="148.8" transform="rotate(-90 188.8 148.8)">VSS</text>
<text x="196.6" y="144.4">MC7242</text>
<text x="200.3" y="148.8" transform="rotate(-90 200.3 148.8)">VSS</text>
<text x="208" y="144.4">MC7242</text>
<text x="211.7" y="148.8" transform="rotate(-90 211.7 148.8)">VSS</text>
<text x="219" y="144.4">74LS00</text>
<text x="223.1" y="148.8" transform="rotate(-90 223.1 148.8)">GND</text>
<text x="25.9" y="160.2">GND</text>
<text x="37.3" y="160.2">GND</text>
<text x="48.8" y="160.2">GND</text>
<text x="60.2" y="160.2">GND</text>
<text x="71.6" y="160.2">GND</text>
<text x="83.1" y="160.2">GND</text>
<text x="94.5" y="160.2">GND</text>
<text x="105.9" y="160.2">GND</text>
<text x="117.3" y="160.2">GND</text>
<text x="128.8" y="160.2">GND</text>
<text x="140.2" y="160.2">GND</text>
<text x="151.6" y="160.2">GND</text>
<text x="163.1" y="160.2">GND</text>
<text x="174.5" y="160.2">GND</text>
<text x="185.9" y="160.2">GND</text>
<text x="197.4" y="160.2">GND</text>
<text x="208.8" y="160.2">GND</text>
<text x="220.2" y="160.2">GND</text>
<text x="18.3" y="172.5">+5V</text>
<text x="22.5" y="179.8">C1</text>
<text x="22.5" y="182.4">100u/16</text>
<text x="34.1" y="180.4">C5</text>
<text x="34.1" y="182.9">100n</text>
<text x="41.7" y="180.4">C6</text>
<text x="41.7" y="182.9">100n</text>
<text x="49.3" y="180.4">C7</text>
<text x="49.3" y="182.9">100n</text>
<text x="56.9" y="180.4">C8</text>
<text x="56.9" y="182.9">100n</text>
<text x="64.6" y="180.4">C9</text>
<text x="64.6" y="182.9">100n</text>
<text x="72.2" y="182.9">100n</text>
<text x="72.2" y="180.4">C10</text>
<text x="79.8" y="182.9">100n</text>
<text x="79.8" y="180.4">C11</text>
<text x="87.4" y="182.9">100n</text>
<text x="87.4" y="180.4">C12</text>
<text x="95" y="182.9">100n</text>
<text x="95" y="180.4">C13</text>
<text x="102.7" y="182.9">100n</text>
<text x="102.7" y="180.4">C14</text>
<text x="110.3" y="182.9">100n</text>
<text x="110.3" y="180.4">C15</text>
<text x="18.3" y="190.7">GND</text>
</g>
</svg>
